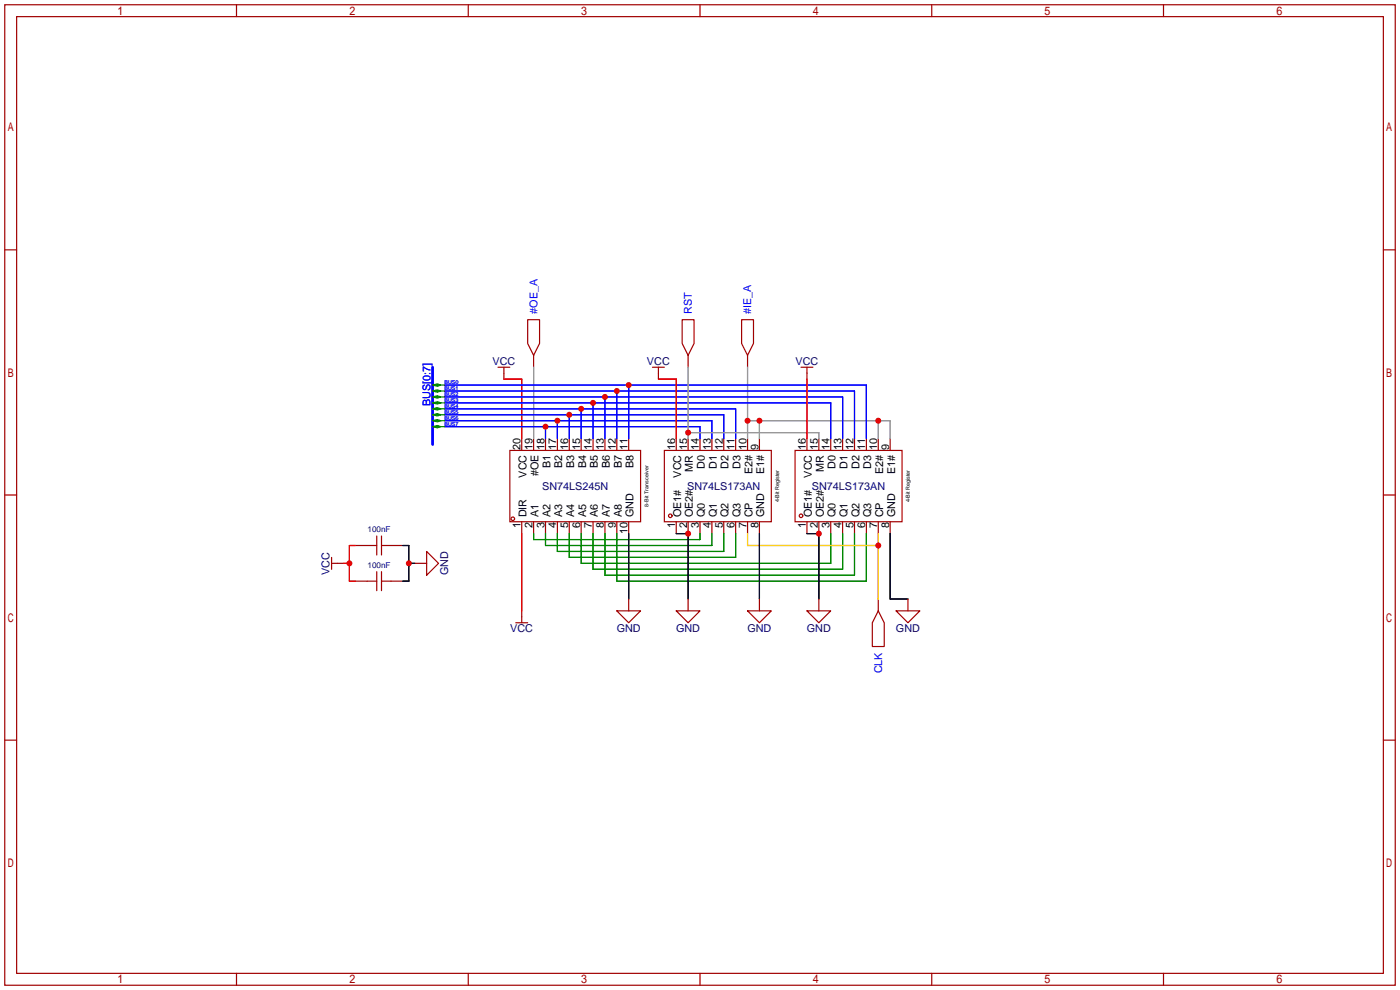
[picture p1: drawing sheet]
<svg xmlns="http://www.w3.org/2000/svg" width="299mm" height="212mm" viewBox="0 0 299 212" stroke-linecap="round" stroke-linejoin="round" font-family="sans-serif">
<g fill="none" stroke="#a10000" stroke-width=".25">
<path d="M1 1h297.2v209.6h-297.2zM3.6 3.6h292.1v204.4h-292.1zM50.5 1v2.6M100.1 1v2.6M149.6 1v2.6M199.1 1v2.6M248.7 1v2.6M1 53.4h2.6M295.7 53.4h2.5M106.4 78.5h2.6M107.7 78.5v2.5M112.8 68.3h2.5v5.1l-1.3 2.5-1.2-2.5z"/>
<path d="M114 75.9v2.6M139.4 78.5h2.6M140.7 78.5v2.5M145.8 68.3h2.5v5.1l-1.2 2.5-1.3-2.5zM147.1 75.9v2.6M158.5 68.3h2.5v5.1l-1.2 2.5-1.3-2.5zM159.8 75.9v2.6M171.2 78.5h2.5M172.5 78.5v2.5M109 96.3h27.9v15.2h-27.9zM111.5 93.7v2.6M114 93.7v2.6"/>
<path d="M116.6 93.7v2.6M119.1 93.7v2.6M121.7 93.7v2.6M124.2 93.7v2.6M126.7 93.7v2.6M129.3 93.7v2.6M131.8 93.7v2.6M134.4 93.7v2.6M142 96.3h22.8v15.2h-22.8zM144.5 93.7v2.6M147.1 93.7v2.6M149.6 93.7v2.6"/>
<path d="M152.1 93.7v2.6M154.7 93.7v2.6M157.2 93.7v2.6M159.8 93.7v2.6M162.3 93.7v2.6M169.9 96.3h22.9v15.2h-22.9zM172.5 93.7v2.6M175 93.7v2.6M177.5 93.7v2.6M180.1 93.7v2.6M182.6 93.7v2.6M185.2 93.7v2.6"/>
<path d="M187.7 93.7v2.6M190.2 93.7v2.6M1 105.8h2.6M70.9 119.1v2.6M75.9 116.6h4.6M80.5 114.6v4M81.5 116.6h4.6M81.5 114.6v4M91.2 117.9l2.5 2.5-2.5 2.5zM111.5 111.5v2.5M114 111.5v2.5M116.6 111.5v2.5"/>
<path d="M119.1 111.5v2.5M121.7 111.5v2.5M124.2 111.5v2.5M126.7 111.5v2.5M129.3 111.5v2.5M131.8 111.5v2.5M134.4 111.5v2.5M144.5 111.5v2.5M147.1 111.5v2.5M149.6 111.5v2.5M152.1 111.5v2.5M154.7 111.5v2.5"/>
<path d="M157.2 111.5v2.5M159.8 111.5v2.5M162.3 111.5v2.5M172.5 111.5v2.5M175 111.5v2.5M177.5 111.5v2.5M180.1 111.5v2.5M182.6 111.5v2.5M185.2 111.5v2.5M187.7 111.5v2.5M190.2 111.5v2.5M295.7 105.8h2.5"/>
<path d="M70.9 120.4h2.5M75.9 124.2h4.6M80.5 122.2v4M81.5 122.2v4M81.5 124.2h4.6M88.6 120.4h2.6M110.2 133.1h2.6M111.5 130.6v2.5M131.8 130.6h5.1l-2.5 2.5zM134.4 128v2.6M144.5 130.6h5.1l-2.5 2.5zM147.1 128v2.6"/>
<path d="M159.8 130.6h5l-2.5 2.5zM162.3 128v2.6M172.5 130.6h5l-2.5 2.5zM175 128v2.6M187.7 130.6l1.3 2.5v5.1h-2.6v-5.1zM187.7 128v2.6M191.5 130.6h5.1l-2.5 2.5zM194.1 128v2.6M1 158.2h2.6M295.7 158.2h2.5M50.5 208v2.6M100.1 208v2.6"/>
<path d="M149.6 208v2.6M199.1 208v2.6M248.7 208v2.6"/>
<circle cx="109.6" cy="110.9" r=".38"/>
<circle cx="143.3" cy="110.2" r=".38"/>
<circle cx="171.2" cy="110.2" r=".38"/>
</g>
<path d="M114 78.5v15.2M147.1 78.5v15.2M159.8 78.5v15.2M147.1 92.5h27.9v1.2M159.8 89.9h30.4v3.8M162.3 89.9v3.8M187.7 89.9v3.8" fill="none" stroke="#999" stroke-width=".25"/>
<path d="M107.7 81h3.8v12.7M140.7 81h3.8v12.7M172.5 81v12.7M75.9 116.6h-1.2v7.6h1.2M111.5 114v16.6M73.4 120.4h1.3" fill="none" stroke="#f00" stroke-width=".25"/>
<g fill="none" stroke="#00f" stroke-width=".25">
<path d="M95 87.4h62.2v6.3M95 88.6h59.7v5.1M95 89.9h57.1v3.8M95 91.2h54.6v2.5M95 86.1h82.5v7.6M95 84.8h85.1v8.9M95 83.6h87.6v10.1M95 82.3h90.2v11.4M116.6 91.2v2.5M119.1 89.9v3.8M121.7 88.6v5.1M124.2 87.4v6.3"/>
<path d="M126.7 86.1v7.6M129.3 84.8v8.9M131.8 83.6v10.1M134.4 82.3v11.4"/>
</g>
<g fill="none" stroke="#008700" stroke-width=".25">
<path d="M94.2 82.3h.8M94.2 83.6h.8M94.2 84.8h.8M94.2 86.1h.8M94.2 87.4h.8M94.2 88.6h.8M94.2 89.9h.8M94.2 91.2h.8M114 114v1.3h35.6v-1.3M116.6 114v2.6h35.5v-2.6M119.1 114v3.9h35.6v-3.9M121.7 114v5.1h35.5v-5.1"/>
<path d="M124.2 114v6.4h53.3v-6.4M126.7 114v7.7h53.4v-7.7M129.3 114v8.9h53.3v-8.9M131.8 114v10.2h53.4v-10.2"/>
</g>
<path d="M159.8 114v2.6h27.9M187.7 114v14" fill="none" stroke="#fc0" stroke-width=".25"/>
<path d="M86.1 116.6h1.3v7.6h-1.3M134.4 114v14M144.5 114h2.6v14M162.3 114v14M172.5 114h2.5v14M190.2 114v14h3.9M87.4 120.4h1.2" fill="none" stroke="#000" stroke-width=".25"/>
<path d="M92.5 78.5v16.5" fill="none" stroke="#00f" stroke-width=".51"/>
<g fill="#008700" stroke="#008700" stroke-width=".25">
<path d="M92.5 82.3l1-.3 .7 .3-.7 .2z"/>
<path d="M92.5 83.6l1-.3 .7 .3-.7 .2z"/>
<path d="M92.5 84.8l1-.2 .7 .2-.7 .3z"/>
<path d="M92.5 86.1l1-.2 .7 .2-.7 .3z"/>
<path d="M92.5 87.4l1-.3 .7 .3-.7 .2z"/>
<path d="M92.5 88.6l1-.2 .7 .2-.7 .3z"/>
<path d="M92.5 89.9l1-.2 .7 .2-.7 .3z"/>
<path d="M92.5 91.2l1-.3 .7 .3-.7 .2z"/>
</g>
<g fill="#c00">
<circle cx="162.3" cy="89.9" r=".63"/>
<circle cx="187.7" cy="89.9" r=".63"/>
<circle cx="159.8" cy="89.9" r=".63"/>
<circle cx="124.2" cy="87.4" r=".63"/>
<circle cx="121.7" cy="88.6" r=".63"/>
<circle cx="119.1" cy="89.9" r=".63"/>
<circle cx="116.6" cy="91.2" r=".63"/>
<circle cx="126.7" cy="86.1" r=".63"/>
<circle cx="129.3" cy="84.8" r=".63"/>
<circle cx="131.8" cy="83.6" r=".63"/>
<circle cx="134.4" cy="82.3" r=".63"/>
<circle cx="187.7" cy="116.6" r=".63"/>
<circle cx="147.1" cy="92.5" r=".63"/>
<circle cx="175" cy="114" r=".63"/>
<circle cx="147.1" cy="114" r=".63"/>
<circle cx="74.7" cy="120.4" r=".63"/>
<circle cx="87.4" cy="120.4" r=".63"/>
</g>
<g font-size="2.3" fill="#00f">
<text x="114.9" y="67.1" transform="rotate(-90 114.9 67.1)">#OE_A</text>
<text x="147.9" y="67.1" transform="rotate(-90 147.9 67.1)">RST</text>
<text x="160.6" y="67.1" transform="rotate(-90 160.6 67.1)">#IE_A</text>
<text x="92" y="86.7" transform="rotate(-90 92 86.7)">BUS[0:7]</text>
<text x="188.5" y="143.9" transform="rotate(-90 188.5 143.9)">CLK</text>
</g>
<g font-size="2.3" fill="#000080">
<text x="105.3" y="78">VCC</text>
<text x="138.3" y="78">VCC</text>
<text x="170" y="78">VCC</text>
<text x="115.9" y="104.7">SN74LS245N</text>
<text x="146.9" y="104.7">SN74LS173AN</text>
<text x="173.5" y="104.7">SN74LS173AN</text>
<text x="70.4" y="122.8" transform="rotate(-90 70.4 122.8)">VCC</text>
<text x="95.8" y="123" transform="rotate(-90 95.8 123)">GND</text>
<text x="109.1" y="135.2">VCC</text>
<text x="131.8" y="135.2">GND</text>
<text x="144.5" y="135.2">GND</text>
<text x="159.7" y="135.2">GND</text>
<text x="172.4" y="135.2">GND</text>
<text x="191.5" y="135.2">GND</text>
</g>
<g font-size="2.3">
<text x="111.3" y="96.1" transform="rotate(-90 111.3 96.1)">20</text>
<text x="113.8" y="96.1" transform="rotate(-90 113.8 96.1)">19</text>
<text x="115.1" y="101.8" transform="rotate(-90 115.1 101.8)">#OE</text>
<text x="116.4" y="96.1" transform="rotate(-90 116.4 96.1)">18</text>
<text x="117.6" y="100" transform="rotate(-90 117.6 100)">B1</text>
<text x="118.9" y="96.1" transform="rotate(-90 118.9 96.1)">17</text>
<text x="120.2" y="100" transform="rotate(-90 120.2 100)">B2</text>
<text x="121.4" y="96.1" transform="rotate(-90 121.4 96.1)">16</text>
<text x="122.7" y="100" transform="rotate(-90 122.7 100)">B3</text>
<text x="124" y="96.1" transform="rotate(-90 124 96.1)">15</text>
<text x="125.2" y="100" transform="rotate(-90 125.2 100)">B4</text>
<text x="126.5" y="96.1" transform="rotate(-90 126.5 96.1)">14</text>
<text x="127.8" y="100" transform="rotate(-90 127.8 100)">B5</text>
<text x="129.1" y="96.1" transform="rotate(-90 129.1 96.1)">13</text>
<text x="130.3" y="100" transform="rotate(-90 130.3 100)">B6</text>
<text x="131.6" y="96.1" transform="rotate(-90 131.6 96.1)">12</text>
<text x="132.9" y="100" transform="rotate(-90 132.9 100)">B7</text>
<text x="134.1" y="96.1" transform="rotate(-90 134.1 96.1)">11</text>
<text x="135.4" y="100" transform="rotate(-90 135.4 100)">B8</text>
<text x="144.3" y="96.1" transform="rotate(-90 144.3 96.1)">16</text>
<text x="146.8" y="96.1" transform="rotate(-90 146.8 96.1)">15</text>
<text x="148.1" y="100.8" transform="rotate(-90 148.1 100.8)">MR</text>
<text x="149.4" y="96.1" transform="rotate(-90 149.4 96.1)">14</text>
<text x="150.6" y="100.2" transform="rotate(-90 150.6 100.2)">D0</text>
<text x="151.9" y="96.1" transform="rotate(-90 151.9 96.1)">13</text>
<text x="153.2" y="100.2" transform="rotate(-90 153.2 100.2)">D1</text>
<text x="154.5" y="96.1" transform="rotate(-90 154.5 96.1)">12</text>
<text x="155.7" y="100.2" transform="rotate(-90 155.7 100.2)">D2</text>
<text x="157" y="96.1" transform="rotate(-90 157 96.1)">11</text>
<text x="158.3" y="100.2" transform="rotate(-90 158.3 100.2)">D3</text>
<text x="159.5" y="96.1" transform="rotate(-90 159.5 96.1)">10</text>
<text x="160.8" y="101.3" transform="rotate(-90 160.8 101.3)">E2#</text>
<text x="162.1" y="96.1" transform="rotate(-90 162.1 96.1)">9</text>
<text x="163.3" y="101.3" transform="rotate(-90 163.3 101.3)">E1#</text>
<text x="172.2" y="96.1" transform="rotate(-90 172.2 96.1)">16</text>
<text x="174.8" y="96.1" transform="rotate(-90 174.8 96.1)">15</text>
<text x="176" y="100.8" transform="rotate(-90 176 100.8)">MR</text>
<text x="177.3" y="96.1" transform="rotate(-90 177.3 96.1)">14</text>
<text x="178.6" y="100.2" transform="rotate(-90 178.6 100.2)">D0</text>
<text x="179.9" y="96.1" transform="rotate(-90 179.9 96.1)">13</text>
<text x="181.1" y="100.2" transform="rotate(-90 181.1 100.2)">D1</text>
<text x="182.4" y="96.1" transform="rotate(-90 182.4 96.1)">12</text>
<text x="183.7" y="100.2" transform="rotate(-90 183.7 100.2)">D2</text>
<text x="184.9" y="96.1" transform="rotate(-90 184.9 96.1)">11</text>
<text x="186.2" y="100.2" transform="rotate(-90 186.2 100.2)">D3</text>
<text x="187.5" y="96.1" transform="rotate(-90 187.5 96.1)">10</text>
<text x="188.7" y="101.3" transform="rotate(-90 188.7 101.3)">E2#</text>
<text x="190" y="96.1" transform="rotate(-90 190 96.1)">9</text>
<text x="191.3" y="101.3" transform="rotate(-90 191.3 101.3)">E1#</text>
<text x="112.5" y="102.1" transform="rotate(-90 112.5 102.1)">VCC</text>
<text x="145.6" y="102.1" transform="rotate(-90 145.6 102.1)">VCC</text>
<text x="173.5" y="102.1" transform="rotate(-90 173.5 102.1)">VCC</text>
<text x="111.3" y="112.9" transform="rotate(-90 111.3 112.9)">1</text>
<text x="112.5" y="110.6" transform="rotate(-90 112.5 110.6)">DIR</text>
<text x="113.8" y="112.9" transform="rotate(-90 113.8 112.9)">2</text>
<text x="115.1" y="110.6" transform="rotate(-90 115.1 110.6)">A1</text>
<text x="116.4" y="112.9" transform="rotate(-90 116.4 112.9)">3</text>
<text x="117.6" y="110.6" transform="rotate(-90 117.6 110.6)">A2</text>
<text x="118.9" y="112.9" transform="rotate(-90 118.9 112.9)">4</text>
<text x="120.2" y="110.6" transform="rotate(-90 120.2 110.6)">A3</text>
<text x="121.4" y="112.9" transform="rotate(-90 121.4 112.9)">5</text>
<text x="122.7" y="110.6" transform="rotate(-90 122.7 110.6)">A4</text>
<text x="124" y="112.9" transform="rotate(-90 124 112.9)">6</text>
<text x="125.2" y="110.6" transform="rotate(-90 125.2 110.6)">A5</text>
<text x="126.5" y="112.9" transform="rotate(-90 126.5 112.9)">7</text>
<text x="127.8" y="110.6" transform="rotate(-90 127.8 110.6)">A6</text>
<text x="129.1" y="112.9" transform="rotate(-90 129.1 112.9)">8</text>
<text x="130.3" y="110.6" transform="rotate(-90 130.3 110.6)">A7</text>
<text x="131.6" y="112.9" transform="rotate(-90 131.6 112.9)">9</text>
<text x="132.9" y="110.6" transform="rotate(-90 132.9 110.6)">A8</text>
<text x="135.4" y="110.6" transform="rotate(-90 135.4 110.6)">GND</text>
<text x="144.3" y="112.9" transform="rotate(-90 144.3 112.9)">1</text>
<text x="145.6" y="110.6" transform="rotate(-90 145.6 110.6)">OE1#</text>
<text x="146.8" y="112.9" transform="rotate(-90 146.8 112.9)">2</text>
<text x="148.1" y="110.6" transform="rotate(-90 148.1 110.6)">OE2#</text>
<text x="149.4" y="112.9" transform="rotate(-90 149.4 112.9)">3</text>
<text x="150.6" y="110.6" transform="rotate(-90 150.6 110.6)">Q0</text>
<text x="151.9" y="112.9" transform="rotate(-90 151.9 112.9)">4</text>
<text x="153.2" y="110.6" transform="rotate(-90 153.2 110.6)">Q1</text>
<text x="154.5" y="112.9" transform="rotate(-90 154.5 112.9)">5</text>
<text x="155.7" y="110.6" transform="rotate(-90 155.7 110.6)">Q2</text>
<text x="157" y="112.9" transform="rotate(-90 157 112.9)">6</text>
<text x="158.3" y="110.6" transform="rotate(-90 158.3 110.6)">Q3</text>
<text x="159.5" y="112.9" transform="rotate(-90 159.5 112.9)">7</text>
<text x="160.8" y="110.6" transform="rotate(-90 160.8 110.6)">CP</text>
<text x="162.1" y="112.9" transform="rotate(-90 162.1 112.9)">8</text>
<text x="163.3" y="110.6" transform="rotate(-90 163.3 110.6)">GND</text>
<text x="172.2" y="112.9" transform="rotate(-90 172.2 112.9)">1</text>
<text x="173.5" y="110.6" transform="rotate(-90 173.5 110.6)">OE1#</text>
<text x="174.8" y="112.9" transform="rotate(-90 174.8 112.9)">2</text>
<text x="176" y="110.6" transform="rotate(-90 176 110.6)">OE2#</text>
<text x="177.3" y="112.9" transform="rotate(-90 177.3 112.9)">3</text>
<text x="178.6" y="110.6" transform="rotate(-90 178.6 110.6)">Q0</text>
<text x="179.9" y="112.9" transform="rotate(-90 179.9 112.9)">4</text>
<text x="181.1" y="110.6" transform="rotate(-90 181.1 110.6)">Q1</text>
<text x="182.4" y="112.9" transform="rotate(-90 182.4 112.9)">5</text>
<text x="183.7" y="110.6" transform="rotate(-90 183.7 110.6)">Q2</text>
<text x="184.9" y="112.9" transform="rotate(-90 184.9 112.9)">6</text>
<text x="186.2" y="110.6" transform="rotate(-90 186.2 110.6)">Q3</text>
<text x="187.5" y="112.9" transform="rotate(-90 187.5 112.9)">7</text>
<text x="188.7" y="110.6" transform="rotate(-90 188.7 110.6)">CP</text>
<text x="190" y="112.9" transform="rotate(-90 190 112.9)">8</text>
<text x="191.3" y="110.6" transform="rotate(-90 191.3 110.6)">GND</text>
<text x="134.1" y="114.2" transform="rotate(-90 134.1 114.2)">10</text>
</g>
<g font-size="1.7" fill="#000080">
<text x="78.6" y="113.7">100nF</text>
<text x="78.6" y="121.3">100nF</text>
</g>
<g font-size="1.2" fill="#00f">
<text x="95" y="83.3">BUS1</text>
<text x="95" y="82.1">BUS0</text>
<text x="95" y="87.1">BUS4</text>
<text x="95" y="88.4">BUS5</text>
<text x="95" y="89.7">BUS6</text>
<text x="95" y="85.9">BUS3</text>
<text x="95" y="84.6">BUS2</text>
<text x="95" y="91">BUS7</text>
</g>
<g font-size="1.2">
<text x="166.5" y="107.4" transform="rotate(-90 166.5 107.4)">4-Bit Register</text>
<text x="194.5" y="107.4" transform="rotate(-90 194.5 107.4)">4-Bit Register</text>
<text x="138.6" y="108.2" transform="rotate(-90 138.6 108.2)">8-Bit Transceiver</text>
</g>
</svg>
